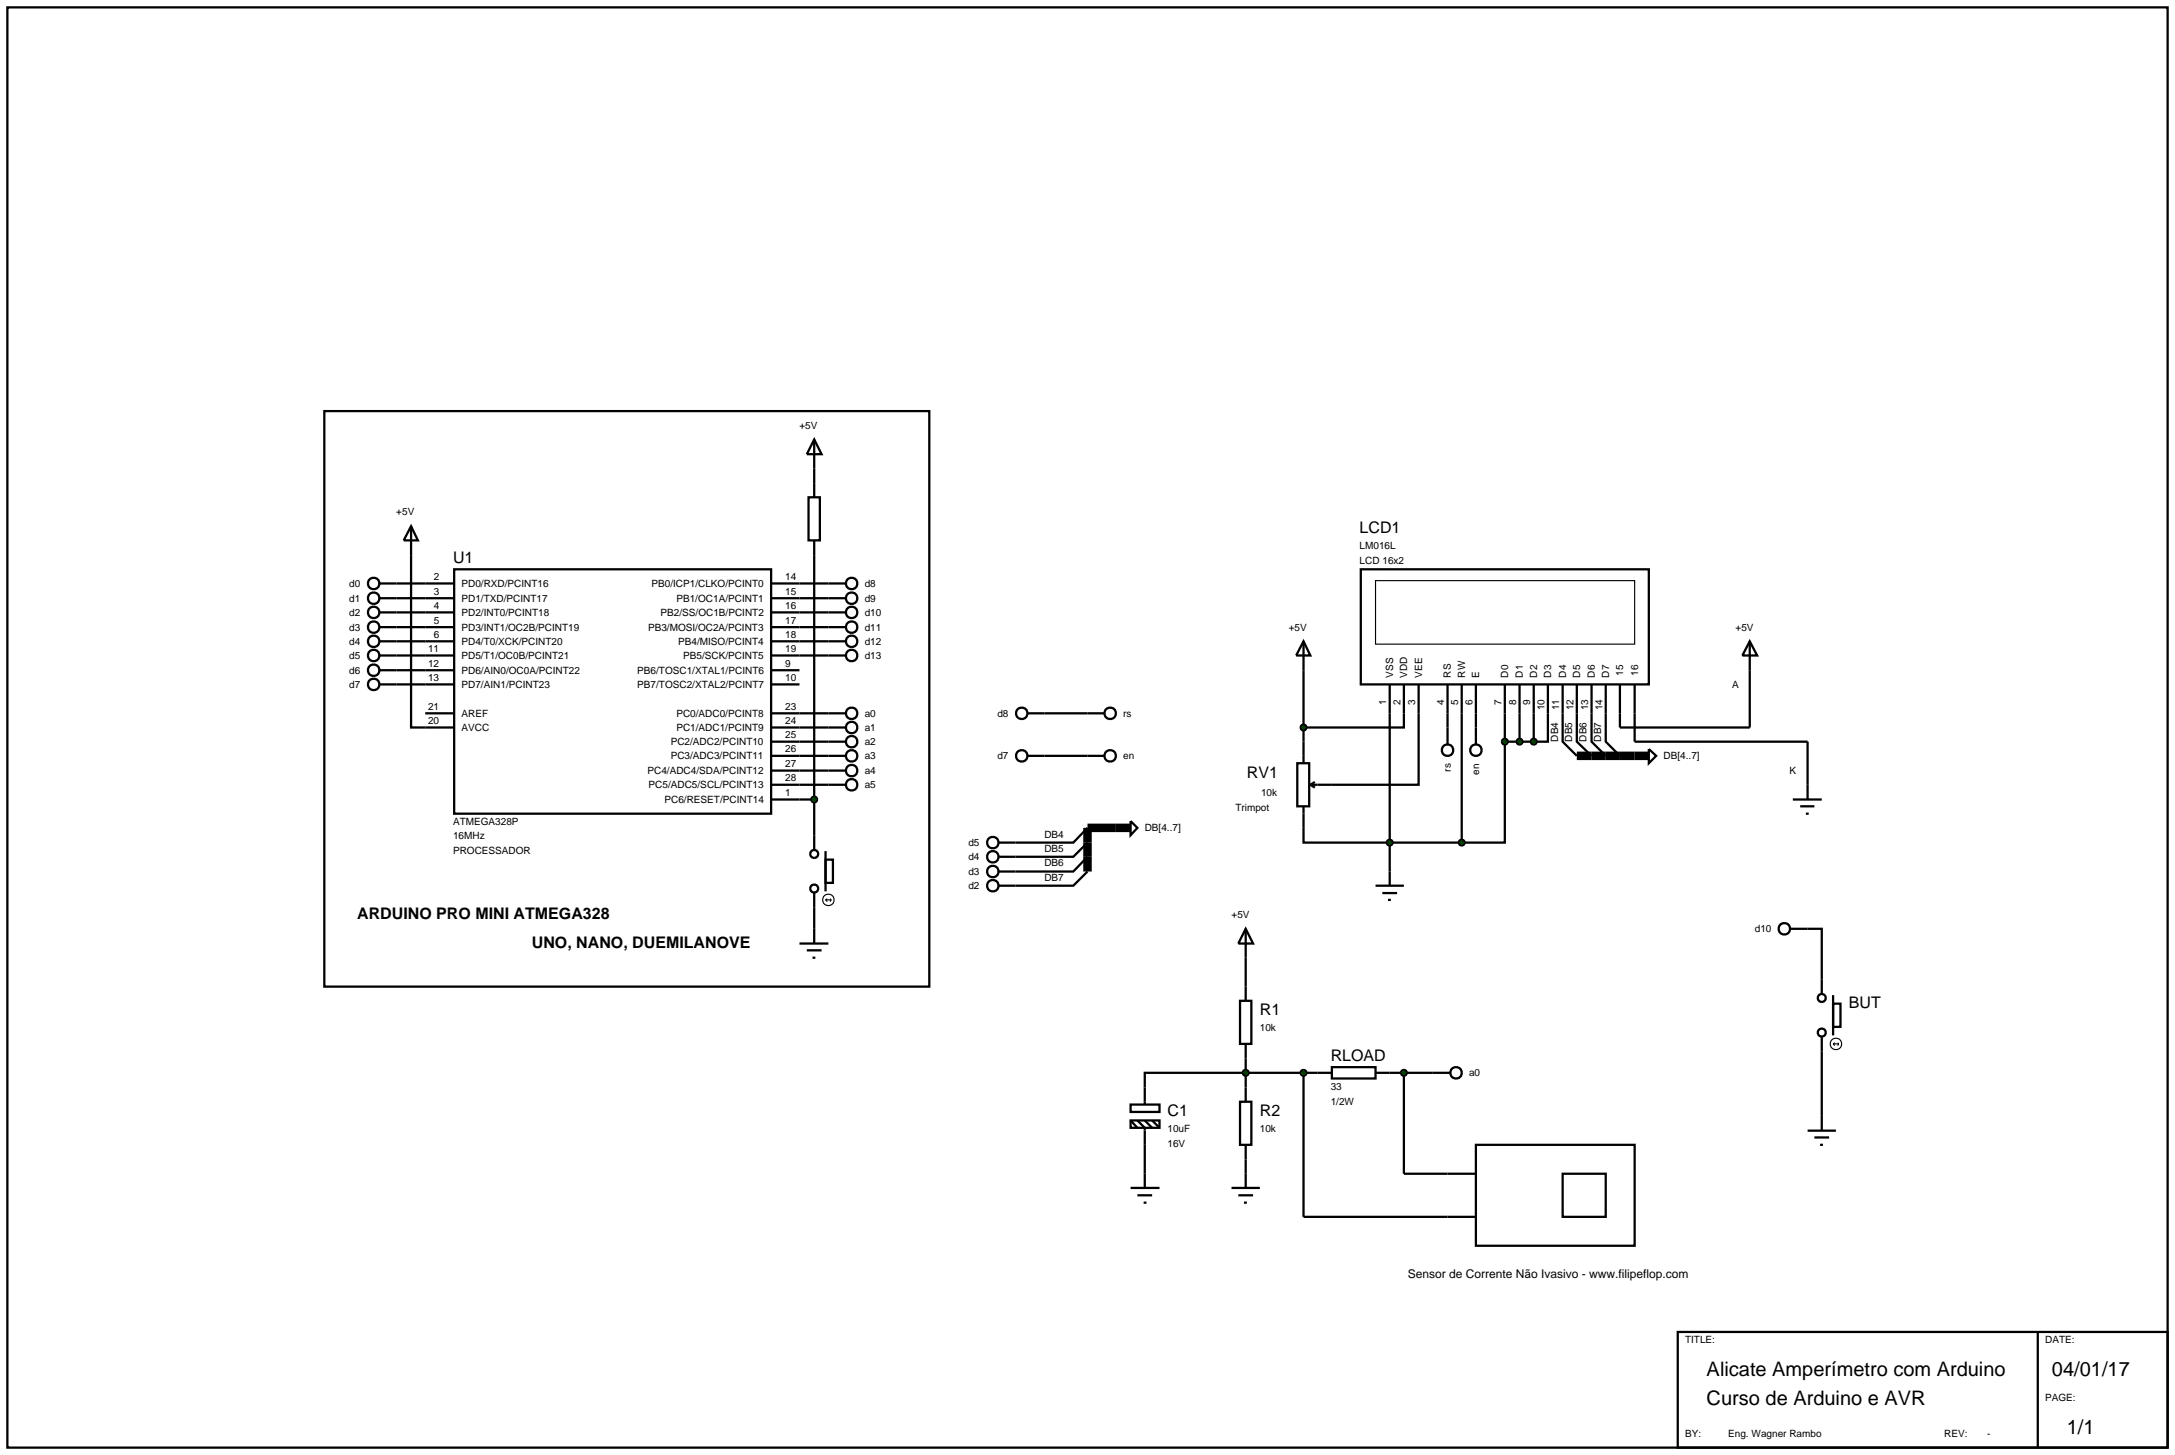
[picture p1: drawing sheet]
<svg xmlns="http://www.w3.org/2000/svg" width="384mm" height="257mm" viewBox="0 0 384 257" stroke-linecap="round" stroke-linejoin="round" font-family="sans-serif">
<g fill="none" stroke="#000" stroke-width=".4">
<path d="M1.3 1.3h381v254h-381zM57.2 72.5h106.7v101.5h-106.7zM72.5 92.8v35.5h7.6M72.5 92.8l1.2 2.5h-2.5zM142.6 87.7h2v7.6h-2zM143.6 82.6v5.1M143.6 95.3v54.5M66.9 102.9h13.2M66.9 105.5h13.2M66.9 110.6h13.2M66.9 108h13.2M66.9 113.1h13.2"/>
<path d="M66.9 115.6h13.2M66.9 118.2h13.2M80.1 100.4h55.9v43.1h-55.9zM136 102.9h13.2M136 105.5h13.2M136 110.6h13.2M136 108h13.2M136 113.1h13.2M136 115.6h13.2M136 118.2h5M229.9 118.2v12.6M66.9 120.7h13.2"/>
<path d="M75 125.8h5.1M136 120.7h5M136 125.8h13.2M136 128.3h13.2M136 130.8h13.2M136 133.3h13.2M136 135.9h13.2M136 138.4h13.2M184.2 125.8h7.6M184.2 133.3h7.6M245.1 125.8v27.9M247.6 125.8v2.5h-17.7"/>
<path d="M250.2 125.8v12.6h-15.3M255.3 125.8v2.5M257.8 125.8v22.8M260.3 125.8v2.5M265.4 130.8v17.8h-7.6M265.4 130.8h5.1M265.4 125.8v5M268 125.8v5M270.5 125.8v5M273 125.8v5h-2.5M275.6 125.8v5l2.5 2.5M278.1 125.8v5l2.6 2.5"/>
<path d="M280.7 125.8v5l2.5 2.5M283.2 125.8v5l2.5 2.5M136 141h7.6M143.6 157.5v8.9M145.6 151.6h1.3v4.1h-1.3zM145.6 150.1v7.1M191.8 153.7l-2.5 2.5h-10.2M191.8 151.1l-2.5 2.6h-10.2M191.8 148.6l-2.5 2.5h-10.2M191.8 146l-2.5 2.6h-10.2M229.9 146v2.6h27.9M141 166.4h5.1"/>
<path d="M142.3 167.6h2.6M143.3 168.9h.5M219.7 168.9v5.1M318.8 163.8h2.5v8.9M219.7 186.7v5.1M232.4 189.2h-30.5v2.6M245.1 189.2h7.6M321.3 185.4v11.4M201.9 201.9v5.1M219.7 204.5v2.5M295.9 234.9h86.4v20.4h-86.4zM359.4 234.9v20.4"/>
<circle cx="65.9" cy="105.5" r="1.01"/>
<circle cx="65.9" cy="115.6" r="1.01"/>
<circle cx="65.9" cy="118.2" r="1.01"/>
<circle cx="65.9" cy="102.9" r="1.01"/>
<circle cx="65.9" cy="110.6" r="1.01"/>
<circle cx="65.9" cy="113.1" r="1.01"/>
<circle cx="65.9" cy="108" r="1.01"/>
<circle cx="150.2" cy="113.1" r="1.01"/>
<circle cx="150.2" cy="108" r="1.01"/>
<circle cx="150.2" cy="110.6" r="1.01"/>
<circle cx="150.2" cy="105.5" r="1.01"/>
<circle cx="150.2" cy="115.6" r="1.01"/>
<circle cx="150.2" cy="102.9" r="1.01"/>
<circle cx="65.9" cy="120.7" r="1.01"/>
<circle cx="150.2" cy="125.8" r="1.01"/>
<circle cx="150.2" cy="130.8" r="1.01"/>
<circle cx="150.2" cy="135.9" r="1.01"/>
<circle cx="150.2" cy="133.3" r="1.01"/>
<circle cx="150.2" cy="128.3" r="1.01"/>
<circle cx="150.2" cy="138.4" r="1.01"/>
<circle cx="143.6" cy="156.7" r=".7"/>
<circle cx="143.6" cy="150.6" r=".7"/>
</g>
<path d="M278.1 133.3h10.2M196.8 146h-5v7.7" fill="none" stroke="#000" stroke-width="1.5" stroke-linecap="butt"/>
<g fill="none" stroke="#000" stroke-width=".2">
<path d="M145.6 158.7h1M145.6 158.7l.3 .3M145.9 158.5l-.3 .2M146.4 158.5l.2 .2M146.6 158.7l-.2 .3"/>
<circle cx="146.1" cy="158.7" r="1.01"/>
</g>
<path d="M143.3 140.6l.3-.1-.5 .5zM143.6 140.5l.3 .1 .2 .4zM144.1 141l-.2 .4-.3 .1zM143.1 141l.5 .5-.4-.2z" fill="#004000" stroke="#000" stroke-width=".4"/>
<path d="M143.6 140.5l.5 .5-.5 .5-.5-.5z" fill="#004000"/>
<g fill="none" stroke="#000" stroke-width=".4">
<path d="M143.6 77.5l1.3 2.6h-2.6zM143.6 77.5v5.1M229.9 113.1l1.2 2.5h-2.5zM229.9 113.1v5.1M240 100.4h50.8v20.3h-50.8zM228.8 134.6h2.1v7.6h-2.1zM229.9 130.8v3.8M231.1 138.4l.8 .5M231.1 138.4h3.8M231.9 137.9l-.8 .5M245.1 120.7v5.1M247.6 120.7v5.1"/>
<path d="M250.2 120.7v5.1M255.3 120.7v5.1M255.3 128.3v3M257.8 120.7v5.1M260.3 120.7v5.1M260.3 128.3v3M265.4 120.7v5.1M268 120.7v5.1M270.5 120.7v5.1M273 120.7v5.1M275.6 120.7v5.1M278.1 120.7v5.1"/>
<path d="M280.7 120.7v5.1M283.2 120.7v5.1M290.8 132.1l1.3 1.2-1.3 1.3zM229.9 142.2v3.8M242.6 156.2h5M243.8 157.5h2.6M244.8 158.7h.5M245.1 153.7v2.5"/>
<circle cx="255.3" cy="132.3" r="1.01"/>
<circle cx="260.3" cy="132.3" r="1.01"/>
</g>
<path d="M242.6 102.4h45.7v11.2h-45.7z" fill="none" stroke="#000" stroke-width=".2"/>
<path d="M288.3 133.3h2.5" fill="none" stroke="#000" stroke-width="1.5" stroke-linecap="butt"/>
<g fill="#004000" stroke="#000" stroke-width=".4">
<path d="M229.5 128l.4-.2-.5 .5zM229.9 127.8l.4 .2 .1 .3zM229.9 128.8l.5-.5-.1 .3zM229.4 128.3l.5 .5-.4-.2z"/>
<path d="M244.7 148.3l.4-.2-.5 .5zM245.1 148.1l.4 .2 .1 .3zM245.6 148.6l-.1 .3-.4 .2zM244.6 148.6l.5 .5-.4-.2z"/>
</g>
<g fill="#004000">
<path d="M229.4 128.3l.5-.5 .5 .5-.5 .5z"/>
<path d="M244.6 148.6l.5-.5 .5 .5-.5 .5z"/>
</g>
<path d="M308.6 113.1l1.3 2.5h-2.6zM308.6 113.1v15.2h-22.9v-7.6M288.3 120.7v10.1h30.5v10.2M316.2 141h5.1M317.5 142.2h2.5M318.5 143.5h.5" fill="none" stroke="#000" stroke-width=".4"/>
<g fill="#004000" stroke="#000" stroke-width=".4">
<path d="M265.1 130.4l.3-.1-.5 .5zM265.4 130.3l.4 .2 .1 .3zM265.4 131.3l.5-.5-.1 .3zM264.9 130.8l.5 .5-.4-.2z"/>
<path d="M267.7 130.4l.3-.1-.5 .5zM268 130.3l.4 .2 .1 .3zM268 131.3l.5-.5-.1 .3zM267.5 130.8l.5 .5-.4-.2z"/>
<path d="M270.2 130.4l.3-.1-.5 .5zM270.5 130.3l.4 .2 .1 .3zM270.5 131.3l.5-.5-.1 .3zM270 130.8l.5 .5-.3-.1z"/>
<path d="M257.4 148.3l.4-.2-.5 .5zM257.8 148.1l.4 .2 .1 .3zM258.3 148.6l-.1 .3-.4 .2zM257.3 148.6l.5 .5-.4-.2z"/>
</g>
<g fill="#004000">
<path d="M265.4 130.3l.5 .5-.5 .5-.5-.5z"/>
<path d="M268 130.3l.5 .5-.5 .5-.5-.5z"/>
<path d="M270.5 130.3l.5 .5-.5 .5-.5-.5z"/>
<path d="M257.3 148.6l.5-.5 .5 .5-.5 .5z"/>
</g>
<g fill="none" stroke="#000" stroke-width=".4">
<path d="M181.2 125.8h3M181.2 133.3h3M191.8 125.8h3M191.8 133.3h3M176.1 156.2h3M176.1 153.7h3M176.1 151.1h3M176.1 148.6h3M199.4 144.8l1.2 1.2-1.2 1.3zM218.7 176.5h2v7.6h-2zM219.7 174v2.5M315.7 163.8h3.1"/>
<path d="M321.3 172.7v2.5M323.3 177h1.3v4.1h-1.3zM323.3 175.5v7.1M218.7 194.3h2v7.6h-2zM219.7 184.1v2.6M219.7 191.8v2.5M232.4 189.2h2.5M234.9 188.2h7.7v2h-7.7zM242.6 189.2h2.5M252.7 189.2h3.1M318.8 199.4h5M321.3 182.9v2.5"/>
<path d="M321.3 196.8v2.6M219.7 201.9v2.6M320 200.6h2.6M321 201.9h.5"/>
<circle cx="180.2" cy="133.3" r="1.01"/>
<circle cx="180.2" cy="125.8" r="1.01"/>
<circle cx="195.8" cy="125.8" r="1.01"/>
<circle cx="195.8" cy="133.3" r="1.01"/>
<circle cx="175.1" cy="151.1" r="1.01"/>
<circle cx="175.1" cy="153.7" r="1.01"/>
<circle cx="175.1" cy="148.6" r="1.01"/>
<circle cx="175.1" cy="156.2" r="1.01"/>
<circle cx="314.7" cy="163.8" r="1.01"/>
<circle cx="321.3" cy="176" r=".7"/>
<circle cx="256.8" cy="189.2" r="1.01"/>
<circle cx="321.3" cy="182.1" r=".7"/>
</g>
<path d="M196.8 146h2.6" fill="none" stroke="#000" stroke-width="1.5" stroke-linecap="butt"/>
<g fill="none" stroke="#000" stroke-width=".2">
<path d="M323.3 184.1h1M323.3 184.1l.3 .3M323.6 183.9l-.3 .2M324.1 183.9l.2 .2M324.3 184.1l-.2 .3"/>
<circle cx="323.8" cy="184.1" r="1.01"/>
</g>
<path d="M219.3 188.9l.4-.2-.5 .5zM219.7 188.7l.4 .2 .1 .3zM219.7 189.7l.5-.5-.2 .4zM219.2 189.2l.5 .5-.3-.1z" fill="#004000" stroke="#000" stroke-width=".4"/>
<path d="M219.2 189.2l.5-.5 .5 .5-.5 .5z" fill="#004000"/>
<g fill="none" stroke="#000" stroke-width=".4">
<path d="M219.7 163.8l1.3 2.6h-2.6zM219.7 163.8v5.1M199.4 194.8h5.1v1.3h-5.1zM199.4 197.6h5.1v1.3h-5.1zM199.4 197.6l1.2 1.3M200.6 197.6l1.3 1.3v3M201.9 191.8v3M201.9 197.6l1.3 1.3M203.2 197.6l1.3 1.3M229.9 189.2v25.4h30.4M247.6 189.2v17.8h12.7M199.4 209.5h5.1"/>
<path d="M200.6 210.8h2.6M201.7 212.1h.5M201.9 207v2.5M217.2 209.5h5M218.4 210.8h2.6M219.4 212.1h.5M219.7 207v2.5M260.3 201.9h28v17.8h-28zM275.6 207h7.6v7.6h-7.6z"/>
</g>
<g fill="#004000" stroke="#000" stroke-width=".4">
<path d="M229.5 188.9l.4-.2-.5 .5zM229.9 188.7l.4 .2 .1 .3zM230.4 189.2l-.1 .3-.4 .2zM229.4 189.2l.5 .5-.4-.2z"/>
<path d="M247.2 188.9l.4-.2-.5 .5zM247.6 188.7l.4 .2 .1 .3zM247.6 189.7l.5-.5-.2 .4zM247.1 189.2l.5 .5-.4-.2z"/>
</g>
<g fill="#004000">
<path d="M229.9 188.7l.5 .5-.5 .5-.5-.5z"/>
<path d="M247.6 188.7l.5 .5-.5 .5-.5-.5z"/>
</g>
<g font-size="3.5">
<text x="301" y="242.7">Alicate Amperímetro com Arduino</text>
<text x="361.9" y="242.7">04/01/17</text>
<text x="301" y="247.8">Curso de Arduino e AVR</text>
<text x="364.5" y="252.9">1/1</text>
</g>
<g font-size="2.8">
<text x="239.8" y="94.1">LCD1</text>
<text x="79.9" y="99.3">U1</text>
<text x="219.9" y="137.3">RV1</text>
<text x="63" y="162.2">ARDUINO PRO MINI ATMEGA328</text>
<text x="93.8" y="167.3">UNO, NANO, DUEMILANOVE</text>
<text x="222.2" y="179.1">R1</text>
<text x="326.1" y="177.8">BUT</text>
<text x="234.7" y="187.1">RLOAD</text>
<text x="205.9" y="196.9">C1</text>
<text x="222.2" y="196.9">R2</text>
</g>
<text font-size="2.1" x="248.3" y="225.4">Sensor de Corrente Não Ivasivo - www.filipeflop.com</text>
<g font-size="1.8">
<text x="141" y="75.6">+5V</text>
<text x="69.9" y="90.8">+5V</text>
<text x="239.8" y="96.9">LM016L</text>
<text x="239.8" y="99.5">LCD 16x2</text>
<text x="61.6" y="103.5">d0</text>
<text x="61.6" y="106.1">d1</text>
<text x="76.5" y="107.4">4</text>
<text x="76.5" y="104.9">3</text>
<text x="76.5" y="102.3">2</text>
<text x="81.4" y="106.1">PD1/TXD/PCINT17</text>
<text x="81.4" y="103.5">PD0/RXD/PCINT16</text>
<text x="114.9" y="103.5">PB0/ICP1/CLKO/PCINT0</text>
<text x="119.3" y="106.1">PB1/OC1A/PCINT1</text>
<text x="138.5" y="102.3">14</text>
<text x="138.5" y="104.9">15</text>
<text x="138.5" y="107.4">16</text>
<text x="152.5" y="103.5">d8</text>
<text x="152.5" y="106.1">d9</text>
<text x="61.6" y="111.2">d3</text>
<text x="61.6" y="108.6">d2</text>
<text x="61.6" y="113.7">d4</text>
<text x="76.5" y="112.5">6</text>
<text x="76.5" y="110">5</text>
<text x="81.4" y="113.7">PD4/T0/XCK/PCINT20</text>
<text x="81.4" y="111.2">PD3/INT1/OC2B/PCINT19</text>
<text x="81.4" y="108.6">PD2/INT0/PCINT18</text>
<text x="114.3" y="111.2">PB3/MOSI/OC2A/PCINT3</text>
<text x="116.5" y="108.6">PB2/SS/OC1B/PCINT2</text>
<text x="119.6" y="113.7">PB4/MISO/PCINT4</text>
<text x="138.5" y="110">17</text>
<text x="138.5" y="112.5">18</text>
<text x="152.5" y="108.6">d10</text>
<text x="152.5" y="111.2">d11</text>
<text x="152.5" y="113.7">d12</text>
<text x="227.3" y="111.2">+5V</text>
<text x="306.1" y="111.2">+5V</text>
<text x="61.6" y="116.2">d5</text>
<text x="61.6" y="118.8">d6</text>
<text x="75.5" y="117.6">12</text>
<text x="75.5" y="115">11</text>
<text x="81.4" y="118.8">PD6/AIN0/OC0A/PCINT22</text>
<text x="81.4" y="116.2">PD5/T1/OC0B/PCINT21</text>
<text x="112.4" y="118.8">PB6/TOSC1/XTAL1/PCINT6</text>
<text x="120.5" y="116.2">PB5/SCK/PCINT5</text>
<text x="138.5" y="115">19</text>
<text x="138.5" y="117.6">9</text>
<text x="152.5" y="116.2">d13</text>
<text x="245.7" y="119.5" transform="rotate(-90 245.7 119.5)">VSS</text>
<text x="248.2" y="119.5" transform="rotate(-90 248.2 119.5)">VDD</text>
<text x="250.8" y="119.5" transform="rotate(-90 250.8 119.5)">VEE</text>
<text x="255.9" y="119.5" transform="rotate(-90 255.9 119.5)">RS</text>
<text x="258.4" y="119.5" transform="rotate(-90 258.4 119.5)">RW</text>
<text x="260.9" y="119.5" transform="rotate(-90 260.9 119.5)">E</text>
<text x="266" y="119.5" transform="rotate(-90 266 119.5)">D0</text>
<text x="268.6" y="119.5" transform="rotate(-90 268.6 119.5)">D1</text>
<text x="271.1" y="119.5" transform="rotate(-90 271.1 119.5)">D2</text>
<text x="273.6" y="119.5" transform="rotate(-90 273.6 119.5)">D3</text>
<text x="276.2" y="119.5" transform="rotate(-90 276.2 119.5)">D4</text>
<text x="278.7" y="119.5" transform="rotate(-90 278.7 119.5)">D5</text>
<text x="281.3" y="119.5" transform="rotate(-90 281.3 119.5)">D6</text>
<text x="283.8" y="119.5" transform="rotate(-90 283.8 119.5)">D7</text>
<text x="286.3" y="119.2" transform="rotate(-90 286.3 119.2)">15</text>
<text x="288.9" y="119.2" transform="rotate(-90 288.9 119.2)">16</text>
<text x="61.6" y="121.3">d7</text>
<text x="75.5" y="125.2">21</text>
<text x="75.5" y="120.1">13</text>
<text x="81.4" y="121.3">PD7/AIN1/PCINT23</text>
<text x="112.4" y="121.3">PB7/TOSC2/XTAL2/PCINT7</text>
<text x="138.5" y="120.1">10</text>
<text x="138.5" y="125.2">23</text>
<text x="244.5" y="124.3" transform="rotate(-90 244.5 124.3)">1</text>
<text x="247" y="124.3" transform="rotate(-90 247 124.3)">2</text>
<text x="249.6" y="124.3" transform="rotate(-90 249.6 124.3)">3</text>
<text x="254.7" y="124.3" transform="rotate(-90 254.7 124.3)">4</text>
<text x="257.2" y="124.3" transform="rotate(-90 257.2 124.3)">5</text>
<text x="259.7" y="124.3" transform="rotate(-90 259.7 124.3)">6</text>
<text x="264.8" y="124.3" transform="rotate(-90 264.8 124.3)">7</text>
<text x="267.4" y="124.3" transform="rotate(-90 267.4 124.3)">8</text>
<text x="269.9" y="124.3" transform="rotate(-90 269.9 124.3)">9</text>
<text x="272.4" y="125.3" transform="rotate(-90 272.4 125.3)">10</text>
<text x="275" y="125.3" transform="rotate(-90 275 125.3)">11</text>
<text x="277.5" y="125.3" transform="rotate(-90 277.5 125.3)">12</text>
<text x="280.1" y="125.3" transform="rotate(-90 280.1 125.3)">13</text>
<text x="282.6" y="125.3" transform="rotate(-90 282.6 125.3)">14</text>
<text x="305.5" y="121.3">A</text>
<text x="75.5" y="127.7">20</text>
<text x="81.4" y="128.9">AVCC</text>
<text x="81.4" y="126.4">AREF</text>
<text x="118.3" y="131.4">PC2/ADC2/PCINT10</text>
<text x="119.3" y="128.9">PC1/ADC1/PCINT9</text>
<text x="119.3" y="126.4">PC0/ADC0/PCINT8</text>
<text x="138.5" y="130.2">25</text>
<text x="138.5" y="127.7">24</text>
<text x="152.5" y="126.4">a0</text>
<text x="152.5" y="128.9">a1</text>
<text x="152.5" y="131.4">a2</text>
<text x="175.9" y="126.4">d8</text>
<text x="198.1" y="126.4">rs</text>
<text x="274.8" y="130.8" transform="rotate(-90 274.8 130.8)">DB4</text>
<text x="277.3" y="130.8" transform="rotate(-90 277.3 130.8)">DB5</text>
<text x="279.8" y="130.8" transform="rotate(-90 279.8 130.8)">DB6</text>
<text x="282.4" y="130.8" transform="rotate(-90 282.4 130.8)">DB7</text>
<text x="114.2" y="136.5">PC4/ADC4/SDA/PCINT12</text>
<text x="118.3" y="133.9">PC3/ADC3/PCINT11</text>
<text x="138.5" y="137.8">28</text>
<text x="138.5" y="135.3">27</text>
<text x="138.5" y="132.7">26</text>
<text x="152.5" y="133.9">a3</text>
<text x="152.5" y="136.5">a4</text>
<text x="175.9" y="133.9">d7</text>
<text x="198.1" y="133.9">en</text>
<text x="255.9" y="136.1" transform="rotate(-90 255.9 136.1)">rs</text>
<text x="260.9" y="136.6" transform="rotate(-90 260.9 136.6)">en</text>
<text x="293.4" y="133.9">DB[4..7]</text>
<text x="315.6" y="136.5">K</text>
<text x="114.4" y="139">PC5/ADC5/SCL/PCINT13</text>
<text x="117.2" y="141.6">PC6/RESET/PCINT14</text>
<text x="138.5" y="140.4">1</text>
<text x="152.5" y="139">a5</text>
<text x="217.9" y="143">Trimpot</text>
<text x="222.4" y="140.4">10k</text>
<text x="79.9" y="145.5">ATMEGA328P</text>
<text x="79.9" y="148">16MHz</text>
<text x="170.8" y="149.2">d5</text>
<text x="184.2" y="147.8">DB4</text>
<text x="201.9" y="146.6">DB[4..7]</text>
<text x="79.9" y="150.6">PROCESSADOR</text>
<text x="170.8" y="154.3">d3</text>
<text x="170.8" y="151.7">d4</text>
<text x="184.2" y="155.4">DB7</text>
<text x="184.2" y="152.8">DB6</text>
<text x="184.2" y="150.3">DB5</text>
<text x="170.8" y="156.8">d2</text>
<text x="217.2" y="161.9">+5V</text>
<text x="309.5" y="164.4">d10</text>
<text x="222.2" y="181.9">10k</text>
<text x="259.1" y="189.8">a0</text>
<text x="234.7" y="192.2">33</text>
<text x="234.7" y="194.8">1/2W</text>
<text x="205.9" y="199.7">10uF</text>
<text x="205.9" y="202.2">16V</text>
<text x="222.2" y="199.7">10k</text>
<text x="297.2" y="236.9">TITLE:</text>
<text x="360.7" y="236.9">DATE:</text>
<text x="360.7" y="247">PAGE:</text>
<text x="297.2" y="253.4">BY:</text>
<text x="304.8" y="253.4">Eng. Wagner Rambo</text>
<text x="342.9" y="253.4">REV:</text>
<text x="350.5" y="253.4">-</text>
</g>
</svg>
